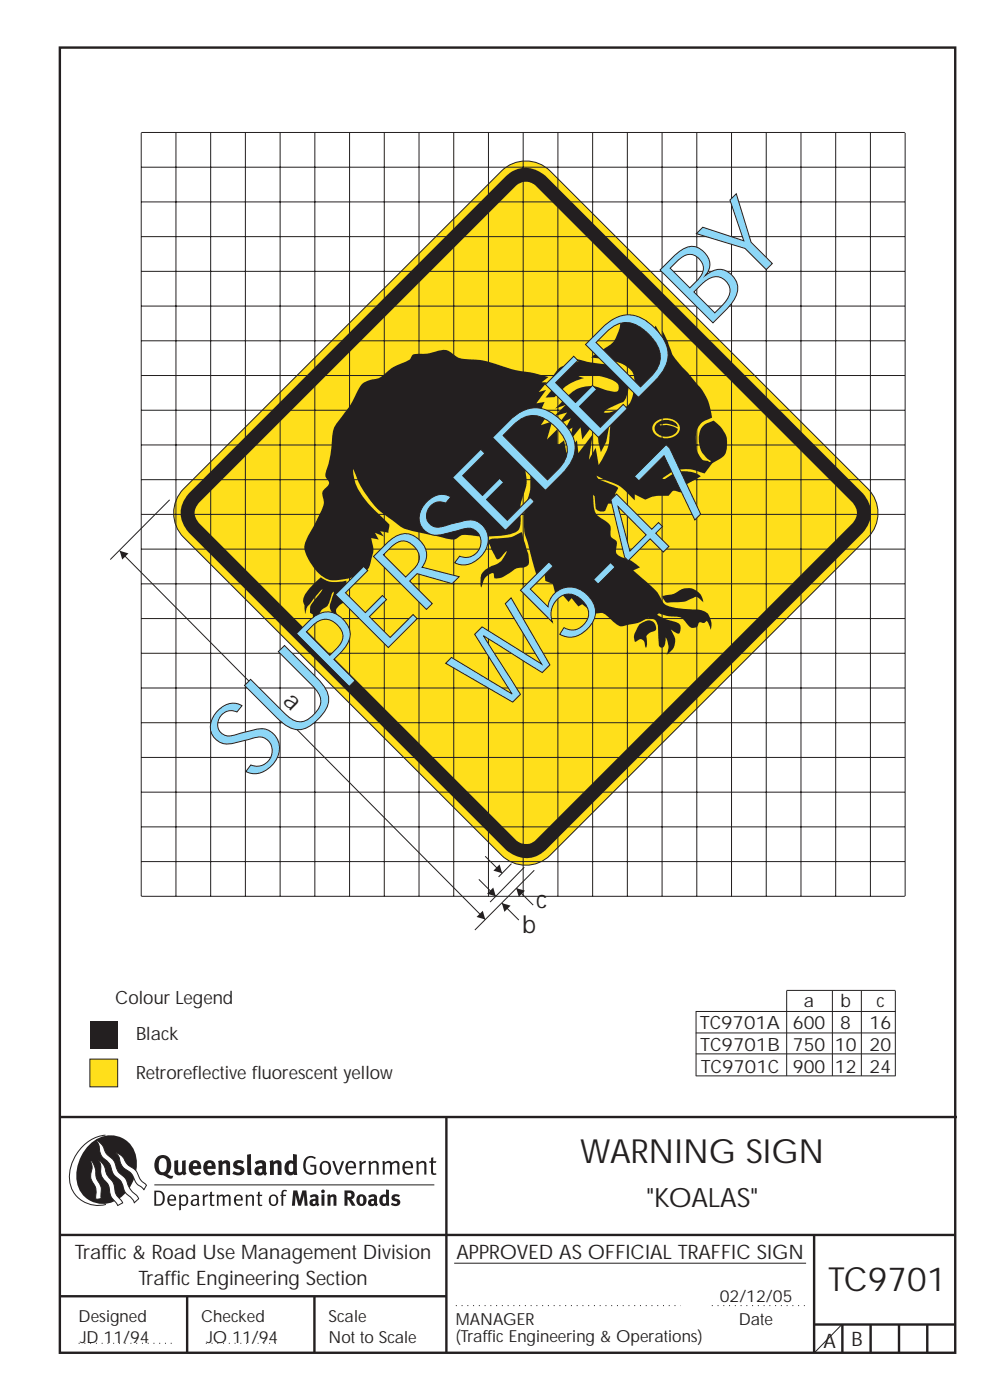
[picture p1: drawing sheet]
<svg xmlns="http://www.w3.org/2000/svg" width="210mm" height="297mm" viewBox="0 0 210 297" stroke-linecap="round" stroke-linejoin="round" font-family="sans-serif">
<g fill="none" stroke="#231f20" stroke-width=".51">
<path d="M12.7 10.1h189.9v276.9h-189.9zM12.7 237h190.3M94.7 236.9v50.1M12.7 262h190M12.7 275h82M39.7 275v12M66.7 275v12M172.7 262v25M172.7 281h30M178.7 281v6M184.7 281v6M190.7 281v6"/>
<path d="M196.7 281v6"/>
</g>
<path d="M96.3 268h74.7" fill="none" stroke="#231f20" stroke-width=".21"/>
<path d="M96.7 277h47.7M151 277h19.7M16.7 285h20.3M43.7 285h15" fill="none" stroke="#231f20" stroke-width=".21" stroke-dasharray=".2 1" stroke-linecap="butt"/>
<path d="M19.1 216.5h5.9v5.9h-5.9z" fill-rule="evenodd" fill="#231f20"/>
<path d="M19.1 224.7h5.9v5.9h-5.9z" fill-rule="evenodd" fill="#ffdf1b" stroke="#231f20" stroke-width=".21"/>
<path d="M25.4 116.9l77.5 78.2" fill="none" stroke="#231f20" stroke-width=".21"/>
<g fill="#231f20">
<path d="M25.4 116.9l1.8 .5-1.3 1.3z"/>
<path d="M101.1 194.5l1.3-1.3 .5 1.9z"/>
</g>
<path d="M36 106l-12.6 12.7M101.6 186.5l3.6 3.6M108.5 183.2l-2.7 2.8M111.2 184l-7.2 7.4M113.3 184.6l-12.6 12.7" fill="none" stroke="#231f20" stroke-width=".21"/>
<path d="M103.3 189.6l1.3-1.3 .6 1.8z" fill="#231f20"/>
<path d="M102.9 181.6l3.6 3.6" fill="none" stroke="#231f20" stroke-width=".21"/>
<path d="M104.7 184.7l1.3-1.3 .5 1.8z" fill="#231f20"/>
<path d="M106.5 191.6l3.6 3.6" fill="none" stroke="#231f20" stroke-width=".21"/>
<path d="M106.5 191.6l1.8 .5-1.3 1.3z" fill="#231f20"/>
<path d="M109.5 188.4l3.6 3.6" fill="none" stroke="#231f20" stroke-width=".21"/>
<path d="M109.5 188.4l1.9 .6-1.4 1.3z" fill="#231f20"/>
<path d="M106.4 36.3a7.3 7.3 0 0 1 10.3 0l67.4 67.4a7.3 7.3 0 0 1 0 10.3l-67.4 67.4a7.3 7.3 0 0 1-10.3 0l-67.4-67.4a7.3 7.3 0 0 1 0-10.3z" fill-rule="evenodd" fill="#ffdf1b" stroke="#231f20" stroke-width=".21"/>
<path d="M107.4 37.3a5.9 5.9 0 0 1 8.3 0l67.3 67.3a5.9 5.9 0 0 1 0 8.4l-67.3 67.4a5.9 5.9 0 0 1-8.3-.1l-67.3-67.3a5.8 5.8 0 0 1 0-8.3z" fill-rule="evenodd" fill="#231f20"/>
<path d="M109.6 39.3a3 3 0 0 1 3.9 0l67.3 67.3a3.1 3.1 0 0 1 0 4.4l-67.3 67.4a3.1 3.1 0 0 1-3.9-.1l-67.3-67.3a2.98 2.98 0 0 1 0-4.4z" fill-rule="evenodd" fill="#ffdf1b"/>
<path d="M139.2 90a3 3 0 0 1 4.5 .2l.1 .4a5.3 5.3 0 0 0-3.9-.5l.2 .2 1.2-.1 1 .1 1.5 .7a2.65 2.65 0 0 1-4.2 1.1 1.45 1.45 0 0 1-.4-2.1zM139 89.5a1.87 1.87 0 0 0-.5 2 1.87 1.87 0 0 0 1.5 1.3 3.2 3.2 0 0 0 4.1-1.5 2.16 2.16 0 0 0-2.1-2.5 3.7 3.7 0 0 0-3 .7zM76.7 81.6a5.9 5.9 0 0 1 3.4-1.3l.9-.5a11.8 11.8 0 0 1 5.3-3.2 1.78 1.78 0 0 0 1.1-1.2l.7-.3a12.5 12.5 0 0 0 5.3-.8 3.1 3.1 0 0 1 3.1 1.1 6.3 6.3 0 0 0 3.9 .9 25.3 25.3 0 0 1 7.5 1.8l2.1 .6 2.9 .4 3.4 .9-1.4 1.1h1.1l-1.7 2.1 1.5-.5-2 2.9 1.7-.3-1.4 3.2 2.4-1-1.8 2.7 2.4-.8-1.1 3.8 2.2-2.2v3.5l1.5-1.1 .4 2.7 2.3-2.7 .3 2.7 3-4-.8 5.5 1.5-2.6 .6 3.7 1.4-2.5 .7-2 .4-5.4-.9 4.9-1.1 2.2-.5-2-.2-3.5-1.3 .1-2 2.7-.4-2.6-2.4 3.1 .8-3-2.1 1.3 1.7-3.3-2.7 1.4 1.9-2.6-2.7 .8 2.4-2.4-2.2 .8 .5-.5a14 14 0 0 1 4.8-4 6.6 6.6 0 0 1 5.4 .5l1.7 .4a.93 .93 0 0 0 1-.4 .93 .93 0 0 0-.1-1.1 7.2 7.2 0 0 0-4.7-1.9l-2.5-.1-1.2 .2 1.2 .4-2.1 .7-1.2 .7-3 2.6-1.9 .1 2-2.5h-1.1l1.3-1.2-1-.2 1.4-2a3.9 3.9 0 0 1 2.7-1.2l1.7-.4-1-.6 5.5 .9a8.4 8.4 0 0 1 5.9 2.3 7.5 7.5 0 0 1-.8 5.7l-3.2 1.6-1 .8h1.2l2.9-1a2.82 2.82 0 0 0 2-2.6 8.5 8.5 0 0 0 0-4.8 8.2 8.2 0 0 0-5.8-2.9l-3-.4 2.3-1.5a6.6 6.6 0 0 0 3.9-6.1l.3-.8 1.1 .6 .9-.8 1.3 1.2 .2-.9 1.5 1.7 .1-1.3 1.8 1.8 .3-.6 1.4 2.5v-1.6l1.3 3a11.5 11.5 0 0 0 3.8 5.8l1.9 2.2a12.1 12.1 0 0 1 3.5 7.6 4.3 4.3 0 0 0-3.3 2.9l-.1 .9a6.1 6.1 0 0 0 1.4 5.1l1.6 .5 .3-.2a5.3 5.3 0 0 1-1.8-7.4l.7-.5 1.6-.7 .4 .4a5.5 5.5 0 0 1 2 6.8l-.8 .8-1.9 1.1-1.6 2.1-.6-.1a8.1 8.1 0 0 0-6.2-.3l-2.3 1.6a1.36 1.36 0 0 0 1.5-.6 5.7 5.7 0 0 1 6.7 .1l-3.1 1.7-.3 1.1-.4 .5h-.7a1.58 1.58 0 0 0-1.5-.1l-.8 .9h-2.8l-2.1 .8-2.3-1.1v1.3a12 12 0 0 0-5.2-4l-2.9-1.3 .2 .3a4 4 0 0 0 2.2 1.2l1.8 .8 .4 .3v.2l-.6 1.2 .2 .6-.7 1.3-1 .1-.6 1.5-.6 .1a1.38 1.38 0 0 1-1.4-.7l-.3-2.5-.4-.4a8.2 8.2 0 0 0 1 4.4l1.9 1.3a1.86 1.86 0 0 1 .9 2.2 1.56 1.56 0 0 0 1.2 1.9 2.32 2.32 0 0 1 0 2 1.33 1.33 0 0 0 1 1.4 8.1 8.1 0 0 1 4.1 2.3l-1.5 .6 1.3 1.1a20.9 20.9 0 0 1 4.3 4.3 3.2 3.2 0 0 0 3.1 2.5l3.6 .4a4.3 4.3 0 0 1 3.7 1.1 3.7 3.7 0 0 1 .4 3.2l-.5-1.6-.3-.3-.2 .2a1.36 1.36 0 0 1-1.4 .1l-.2 .5a1.24 1.24 0 0 1-1.1 .7 1.24 1.24 0 0 1-1.1-.7 2.97 2.97 0 0 0-3.4-1.7l-1.5-.3-1.2-.4-.4 .3a11.3 11.3 0 0 0 4 1.6 1.48 1.48 0 0 1 .6 2.4l-.5-.1-1.2-.8 .3 .5a3.2 3.2 0 0 1-1.2 4.9 3.6 3.6 0 0 0-.2-3.7v.9a1.08 1.08 0 0 1-1 1.3 1.45 1.45 0 0 1-.5-1.6l-.1-2.8a1.82 1.82 0 0 0-1-1.7 1.82 1.82 0 0 0-2 .2 14.9 14.9 0 0 1-4.4 1.3 3.4 3.4 0 0 1-2.8-1.5l-.9-.9a3.4 3.4 0 0 0-2.3-.3l-2.7-1.9-.8 .5-1.4-1.8-.7 .8-2.1-2.4-.7 .5-.3-1.2a.93 .93 0 0 0-1-1l-.8-.4-.2-1.6-1.6 .8-1.9-7a14.3 14.3 0 0 1 .3-10.6l.2-1.5v-4.3l-1.1 .3a8.8 8.8 0 0 1-.7 6.5l-.3 2 .1 2.3a3 3 0 0 1-1.1 2.8 20.5 20.5 0 0 1-9.4 .7l-1.2-.1a2.56 2.56 0 0 0-2.2 .9 12.6 12.6 0 0 1-4.3-.7l-1.6-.4a21.3 21.3 0 0 1-5.7-1.6l-1.7-1.2a20.9 20.9 0 0 1-8.4-11 9.9 9.9 0 0 0 2.8 6.8l4.9 4.9v.2l-.2 1.6-1.8-.3 .8 1.1-1.9-.8 .8 1.5-1.6-.4 .1 .5a6.1 6.1 0 0 1-.1 4.5 2.86 2.86 0 0 1-2.5 2.7 11.1 11.1 0 0 1-6.5 1.2 10 10 0 0 1-5.2-6.8 13.7 13.7 0 0 1 2.3-5.1l1.1-2.2a4.1 4.1 0 0 0 .5-4 1.74 1.74 0 0 1 .9-1.6 1.01 1.01 0 0 0 0-1.7 2.78 2.78 0 0 1 .2-2.7l.8-3.9a9 9 0 0 1 1.3-5.5l1.4-1.8a18.1 18.1 0 0 0 3-5zM140.5 126.5l.4-.2a5.4 5.4 0 0 0 3.6-1.2 3.3 3.3 0 0 1 4.7 2.7l-.9-.8a.99 .99 0 0 0-1.4-.1 9.1 9.1 0 0 1-5 .9 1.35 1.35 0 0 1-1.4-1.3zM135.6 132.5a2.33 2.33 0 0 1 3.2-.4 1.1 1.1 0 0 1 .4 1.2 1.1 1.1 0 0 1-1 .8l-.6 .3a.86 .86 0 0 0-.4 1.2l.1 1-.3 .8-.2-.6a.98 .98 0 0 0-.6-1.1 .98 .98 0 0 0-1.2 .3l-.3 .2a3.3 3.3 0 0 1 .6-3.2zM103.5 114.7l.8 2 1.1 1.9a1.18 1.18 0 0 0 1.2-.7l1-1a4.3 4.3 0 0 1-3.3 3.2 3.2 3.2 0 0 0-2.4 3.7l.2 .9 .2-.6a2.89 2.89 0 0 1 2.3-2.5l.1 .1 .1 .8a1.3 1.3 0 0 0 1.5 .1l1.4-.8a4.9 4.9 0 0 1 3.1-1.4 1.38 1.38 0 0 0 1.4-1.9l-.1-.9-1.4-4.7a8.7 8.7 0 0 1-5.6 1.3l-.7 .1zM66.4 124a5.6 5.6 0 0 0-2.1 3.7l.3 .7 .2 1.9 .4-1.5 2.7-3.3 .5-.5-1.1 1.6a5.4 5.4 0 0 0-1.5 2.6v.7l.6 .5 .1 1 .6 .9a3.9 3.9 0 0 1 1.9-3.4 3.8 3.8 0 0 0 1.3-2.7l.5-.7-.3 1.1a4.4 4.4 0 0 0-.4 2.8l.5 .7 1.1 .9-.1-.4a1.57 1.57 0 0 1 .6-2.4 1.26 1.26 0 0 0 .8-1.7 1.74 1.74 0 0 1 .5-1.6v-1.7a5.9 5.9 0 0 1-5.5-.7z" fill-rule="evenodd" fill="#231f20"/>
<g fill="none" stroke="#231f20" stroke-width=".21">
<path d="M30 28.2v161.9M30 28.1h161.9M30 35.5h161.9M37.3 28.2v161.9M44.7 28.2v161.9M52.1 28.2v161.9M59.4 28.2v161.9M66.8 28.2v161.9M74.2 28.2v161.9M81.5 28.2v161.9M88.9 28.2v161.9M96.2 28.2v161.9"/>
<path d="M103.6 28.2v161.9M111 28.2v161.9M118.3 28.2v161.9M125.7 28.2v161.9M133.1 28.2v161.9M140.4 28.2v161.9M147.8 28.2v161.9M155.2 28.2v161.9M162.5 28.2v161.9M169.9 28.2v161.9M177.3 28.2v161.9M184.6 28.2v161.9"/>
<path d="M192 28.2v161.9M30 42.8h161.9M30 50.2h161.9M30 57.6h161.9M30 64.9h161.9M30 72.3h161.9M30 79.7h161.9M30 87h161.9M30 94.4h161.9M30 101.8h161.9M30 109.1h161.9M30 116.5h161.9"/>
<path d="M30 123.9h161.9M30 131.2h161.9M30 138.6h161.9M30 146h161.9M30 153.3h161.9M30 160.7h161.9M30 168.1h161.9M30 175.4h161.9M30 182.8h161.9M30 190.1h161.9M147.6 214.6h42.4M147.6 219.1h42.4"/>
<path d="M147.6 214.6v13.6M166.8 210.1h23.1M166.9 210.2v18M176.6 210.2v18M182.7 210.2v18M189.9 210.2v18M147.6 223.6h42.4M147.6 228.2h42.4"/>
</g>
<g fill="#231f20">
<path d="M64.9 245.6a1.61 1.61 0 0 1 2.1 0l-.2 .3a1.17 1.17 0 0 0-1.4-.2 1.17 1.17 0 0 0-.6 1.3 1.42 1.42 0 0 0 1.2 1.8l.7-.1v-1.2h-.8l-.1-.4h1.3v1.8a1.82 1.82 0 0 1-2.2 0 1.82 1.82 0 0 1-.6-2.1l.2-.7z" fill-rule="evenodd"/>
<path d="M68.2 246.5a1.77 1.77 0 0 0 .4 2.7 1.39 1.39 0 0 0 1.4-.5 1.39 1.39 0 0 0 .2-1.5 1.19 1.19 0 0 0-2-.7zM68.5 246.8a.83 .83 0 0 1 1 .1 .83 .83 0 0 1 .2 .9 .75 .75 0 0 1-.6 1.1 .75 .75 0 0 1-.8-.9v-.9z" fill-rule="evenodd"/>
<path d="M70.5 246.3h.4l.8 2.4 .8-2.4h.5l-1.1 2.9h-.4z" fill-rule="evenodd"/>
<path d="M73.6 246.7a1.74 1.74 0 0 0 .5 2.5l.9-.1 .5-.2-.2-.3a.89 .89 0 0 1-1.1 .2 .89 .89 0 0 1-.4-1h1.7a1.15 1.15 0 0 0-.4-1.4 1.15 1.15 0 0 0-1.5 .3zM74 246.8a.67 .67 0 0 1 .8-.1 .67 .67 0 0 1 .3 .8h-1.3z" fill-rule="evenodd"/>
<path d="M76.2 246.4l.4-.1 .1 .4 .5-.4h.5l-.2 .5a.61 .61 0 0 0-.8 .6v1.8h-.4z" fill-rule="evenodd"/>
<path d="M78.1 246.4l.5-.1 .1 .4a.89 .89 0 0 1 .9-.4 .89 .89 0 0 1 .7 .7v2.2h-.4v-2.2l-.1-.2-.3-.1-.8 .3v2.2h-.4z" fill-rule="evenodd"/>
<path d="M81.1 246.4l.4-.1 .1 .4a.83 .83 0 0 1 .8-.4 .83 .83 0 0 1 .7 .4 .86 .86 0 0 1 .9-.4 .86 .86 0 0 1 .7 .7v2.2h-.4l-.1-2.4a.5 .5 0 0 0-.8 .1l-.2 .2v2.1h-.5v-2.3l-.4-.2-.7 .3v2.2h-.4z" fill-rule="evenodd"/>
<path d="M85.7 246.7a1.74 1.74 0 0 0 .5 2.5l.9-.1 .5-.2-.2-.3a.89 .89 0 0 1-1.1 .2 .89 .89 0 0 1-.4-1h1.7a1.15 1.15 0 0 0-.5-1.4 1.15 1.15 0 0 0-1.4 .3zM86 246.8a.67 .67 0 0 1 .9-.1 .67 .67 0 0 1 .3 .8h-1.3z" fill-rule="evenodd"/>
<path d="M88.3 246.4l.4-.1 .1 .4a.89 .89 0 0 1 .9-.4 .89 .89 0 0 1 .7 .7v2.2h-.4v-2.2l-.1-.2-.3-.1-.8 .3v2.2h-.4z" fill-rule="evenodd"/>
<path d="M91.5 245.6l.4-.1v.8h.7l-.2 .4h-.5v2.1l.1 .1h.5l.1 .3a.71 .71 0 0 1-1.2-.6v-1.9h-.3v-.4h.3z" fill-rule="evenodd"/>
<path d="M37 246.3l.8-.2v2a.46 .46 0 0 0 .2 .6 .46 .46 0 0 0 .6-.2v-2.2l.8-.2v2.4l.2 .5-.6 .3-.2-.3a1.03 1.03 0 0 1-1.2 .3 1.03 1.03 0 0 1-.6-1.1z" fill-rule="evenodd"/>
<path d="M40.4 246.5a1.64 1.64 0 0 0 0 2.3 1.64 1.64 0 0 0 2.3 .1l-.4-.4a.78 .78 0 0 1-.9 .2 .78 .78 0 0 1-.5-.7h1.8a1.37 1.37 0 0 0-.6-1.7 1.37 1.37 0 0 0-1.7 .2zM41 246.9a.48 .48 0 0 1 .7-.1 .48 .48 0 0 1 .2 .6h-1z" fill-rule="evenodd"/>
<path d="M43.5 246.5a1.65 1.65 0 0 0-.2 2 1.65 1.65 0 0 0 1.9 .7l.5-.3-.3-.4a.78 .78 0 0 1-.9 .3 .78 .78 0 0 1-.5-.8h1.8a1.37 1.37 0 0 0-.6-1.7 1.37 1.37 0 0 0-1.7 .2zM44.1 246.9a.48 .48 0 0 1 .6-.1 .48 .48 0 0 1 .2 .6h-.9z" fill-rule="evenodd"/>
<path d="M46.3 246.3l.7-.2 .1 .4a.95 .95 0 0 1 1-.3 .95 .95 0 0 1 .7 .8v2.3h-.8v-2.3l-.3-.2-.5 .3v2.2h-.8z" fill-rule="evenodd"/>
<path d="M49.7 246.5a1.73 1.73 0 0 1 2-.1l-.2 .5-.6-.2a.42 .42 0 0 0-.6 .3l.2 .2a1.23 1.23 0 0 1 1.4 1.1 1.47 1.47 0 0 1-2.3 .9l-.3-.2 .3-.6 .7 .3a.47 .47 0 0 0 .7-.3 .87 .87 0 0 0-1-.5l-.4-.2-.1-.4z" fill-rule="evenodd"/>
<path d="M54.1 246.5l.3 .6 .3-.2a.62 .62 0 0 1 .9 .1v.4a1.21 1.21 0 0 0-1.3 .3 1.21 1.21 0 0 0-.2 1.3 1.19 1.19 0 0 0 1.7 0l.5 .4 .4-.5-.3-.3v-1.4a.96 .96 0 0 0-1.3-1.1zM55 248l.6-.1v.7a.43 .43 0 0 1-.6 .1 .43 .43 0 0 1 0-.7z" fill-rule="evenodd"/>
<path d="M57.2 246.3l.7-.2 .1 .4a.95 .95 0 0 1 1-.3 .95 .95 0 0 1 .7 .8v2.3h-.8v-2.3l-.3-.2-.5 .3v2.2h-.8z" fill-rule="evenodd"/>
<path d="M62.2 244.8v1.5a1.29 1.29 0 0 0-1.4 .2 1.29 1.29 0 0 0-.5 1.3 1.24 1.24 0 0 0 .5 1.3 1.24 1.24 0 0 0 1.5 0l.1 .2h.7l-.1-4.4zM61.5 246.9l.4-.1 .3 .2v1.5l-.3 .1a.48 .48 0 0 1-.6-.4 1.52 1.52 0 0 1 .2-1.3z" fill-rule="evenodd"/>
<path d="M52.4 245l.8-.2 .2 4.5h-.8l-.1-.2z" fill-rule="evenodd"/>
</g>
<path d="M22.4 240.8a9 9 0 0 0-7.4 10.9 6.2 6.2 0 0 0 7.5 3.8M32.7 251.4h59.4" fill="none" stroke="#231f20" stroke-width=".21"/>
<path d="M19.1 242.7a5.7 5.7 0 0 1 6.5-1.4 5.7 5.7 0 0 1 3.4 5.7 8.6 8.6 0 0 1-6.2 8.3 5.7 5.7 0 0 1-6.5-7 9.9 9.9 0 0 1 2.8-5.6z" fill-rule="evenodd" fill="#231f20"/>
<path d="M24.4 244.5a3.1 3.1 0 0 1 2.3 2.2l.8 .7a3.2 3.2 0 0 1 2 2.4l.4 .6 1.2 1.1-.6 .9-.2-.3a3.5 3.5 0 0 1-1.9-2.1 3.8 3.8 0 0 0-2.1-2.2 3.5 3.5 0 0 1-1-2.2zM20.4 241.9a3.4 3.4 0 0 1 1.9 2.4l.7 .9a3.3 3.3 0 0 1 1.7 2.6 4.4 4.4 0 0 0 1.7 2l.3 .3a6.1 6.1 0 0 0 2.5 3.7l.2 .5-.9 .9a6.1 6.1 0 0 0-1.9-2.3l-.4-.7a3.6 3.6 0 0 0-1.9-2.8l-.6-1a3.6 3.6 0 0 0-1.9-2.8 3.7 3.7 0 0 1-.8-2.4zM21 246.1a3.4 3.4 0 0 1 1.5 2.7l.6 1a3.8 3.8 0 0 1 1.4 3.1l.3 .7 1.2 1.6-1 .5-.5-.7a3.2 3.2 0 0 1-1.3-2.8 4.3 4.3 0 0 0-1.4-2.2 4.7 4.7 0 0 1-.5-3zM19.2 246.1a5.1 5.1 0 0 1 1.2 3.7l.3 .7a3.1 3.1 0 0 1 .7 2.9l.1 .9-1.1 .2-.1-.8a3.5 3.5 0 0 0-.9-3.3 3.6 3.6 0 0 1 .1-2.5z" fill-rule="evenodd" fill="#fff" stroke="#231f20" stroke-width=".21"/>
<g fill="#231f20">
<path d="M33.4 245.5a2.51 2.51 0 0 0 .4 3.7l.8 .1a2.78 2.78 0 0 0 2 .7l.2-.6h-.6l-.7-.3a2.56 2.56 0 0 0 0-3.8 1.83 1.83 0 0 0-2.1 .2zM34 245.8a.87 .87 0 0 1 1 .1 .87 .87 0 0 1 .4 .9v.4a1.17 1.17 0 0 1-.9 1.5l-.3-.1a2.38 2.38 0 0 1-.2-2.8z" fill-rule="evenodd"/>
<path d="M33.1 252.9v2.6a1.12 1.12 0 0 0 1.2-.3 1.12 1.12 0 0 0 .2-1.2l-.1-.5-.3-.5zM32.7 252.6h1.1a1.67 1.67 0 0 1 1.2 1.6 1.67 1.67 0 0 1-1.3 1.6h-1zM36.1 253.9l-.2 .5h1.1a.55 .55 0 0 0-.3-.6 .55 .55 0 0 0-.6 .1zM35.8 253.7a.95 .95 0 0 1 1.2-.1 .95 .95 0 0 1 .4 1.1h-1.5a.72 .72 0 0 0 .4 .8 .72 .72 0 0 0 .9-.2l.1 .3a1.15 1.15 0 0 1-1.5 0 1.15 1.15 0 0 1-.2-1.5zM38.4 254.1v1.1a.7 .7 0 0 0 .9 .2 .7 .7 0 0 0 .2-.9 .61 .61 0 0 0-.4-.7 .61 .61 0 0 0-.7 .3zM38 253.5l.3-.1 .1 .4a.95 .95 0 0 1 1.2-.2 .95 .95 0 0 1 .3 1.2 .92 .92 0 0 1-.5 .9 .92 .92 0 0 1-1-.1v1.1l-.4 .1zM40.9 254.8a.5 .5 0 0 0 .2 .8 .5 .5 0 0 0 .7-.4v-.6zM40.5 253.7a1 1 0 0 1 1.7 .3v1.4l.2 .2-.2 .3-.3-.4a.78 .78 0 0 1-1.4 0 .78 .78 0 0 1 .8-1.1h.5a.58 .58 0 0 0-.3-.7 .58 .58 0 0 0-.7 .2zM43 253.5l.3-.1 .1 .4 .3-.3 .5-.1-.2 .4a.52 .52 0 0 0-.6 .5v1.5h-.4zM44.6 252.9l.4-.1-.1 .7h.6l-.1 .2h-.5v1.5a.35 .35 0 0 0 .6 .3v.3a.57 .57 0 0 1-.6 .1 .57 .57 0 0 1-.3-.6v-1.6h-.3v-.2h.3zM45.9 253.5l.4-.1 .1 .4 .2-.2a.64 .64 0 0 1 1 .2 .7 .7 0 0 1 .8-.4 .7 .7 0 0 1 .5 .6v1.8h-.4v-1.7l-.2-.4-.7 .4v1.7h-.3v-1.7a.38 .38 0 0 0-.3-.4 .38 .38 0 0 0-.5 .2l-.1 .2v1.7h-.4zM50.2 253.9l-.2 .5h1.1a.55 .55 0 0 0-.2-.6 .55 .55 0 0 0-.7 .1zM49.9 253.7a.95 .95 0 0 1 1.2-.1 .95 .95 0 0 1 .4 1.1h-1.5a.72 .72 0 0 0 .4 .8 .72 .72 0 0 0 .9-.2l.1 .3a1.15 1.15 0 0 1-1.5 0 1.15 1.15 0 0 1-.2-1.5zM52.1 253.5l.3-.1 .1 .4a.72 .72 0 0 1 .8-.4 .72 .72 0 0 1 .6 .6v1.8h-.4v-1.6a.45 .45 0 0 0-.3-.5 .45 .45 0 0 0-.5 .2l-.2 .2v1.7h-.3zM54.7 252.9l.4-.1v.7h.6l-.1 .2h-.5v1.5a.35 .35 0 0 0 .5 .3v.3a.57 .57 0 0 1-.6 .1 .57 .57 0 0 1-.3-.6v-1.6h-.3v-.2h.3zM57.6 253.8l-.2 .8a.65 .65 0 0 0 .3 .8 .65 .65 0 0 0 .8-.2l.1-.1a.93 .93 0 0 0-.7-1.4zM57.3 253.7a1.12 1.12 0 0 1 1.4 0 1.12 1.12 0 0 1 .2 1.5 1.01 1.01 0 0 1-1.2 .6 1.01 1.01 0 0 1-.7-1.2zM59.9 252.6l.5-.2 .5 .1-.2 .3-.3-.1-.3 .2v.6h.6l-.1 .2h-.5v2.1h-.4v-2.1h-.2v-.2h.2zM62.2 252.5l-.3 3.3h.7l.1-2.3 .6 2.3h.5l.7-2.3 .1 2.3h.7l-.3-3.3h-.9l-.5 2.2-.5-2.2zM65.7 253.7l.3 .4a.51 .51 0 0 1 .5-.3 .51 .51 0 0 1 .4 .4v.1a.88 .88 0 0 0-1.1 .3 .88 .88 0 0 0 .2 1.2 .9 .9 0 0 0 1.1-.2l.3 .3 .4-.4-.3-.3v-1a.87 .87 0 0 0-.4-.9 .87 .87 0 0 0-1 .2zM66.4 254.8l.5-.1v.6l-.1 .1h-.3l-.2-.2zM68.2 253.4v2.4h.6v-2.5zM68.1 252.7a.4 .4 0 0 0 .8 0 .4 .4 0 0 0-.8 0zM69.4 253.5l.1 2.3h.6v-1.7a.33 .33 0 0 1 .4-.2 .33 .33 0 0 1 .2 .3v1.6h.7v-1.8a.75 .75 0 0 0-.6-.6 .75 .75 0 0 0-.8 .2v-.3zM73.1 252.5v3.3h.6v-1.4l.3 .3 .7 1.1h.7l-.9-1.4a.94 .94 0 0 0 .7-1 .94 .94 0 0 0-.9-.9zM73.7 253.1a.51 .51 0 0 1 .7 .1 .51 .51 0 0 1-.1 .7h-.6zM75.9 253.7a1.19 1.19 0 0 0-.1 1.7 1.19 1.19 0 0 0 1.7 0 1.19 1.19 0 0 0 0-1.6 1.19 1.19 0 0 0-1.6-.1zM76.5 253.9l.2-.1a.99 .99 0 0 1 0 1.6 1.06 1.06 0 0 1-.2-1.5zM78.1 253.7l.3 .4a.51 .51 0 0 1 .5-.3 .51 .51 0 0 1 .4 .4v.1a.88 .88 0 0 0-1.1 .3 .88 .88 0 0 0 .2 1.2 .9 .9 0 0 0 1.1-.2l.3 .3 .4-.4-.2-.3v-1a.87 .87 0 0 0-.5-.9 .87 .87 0 0 0-1 .2zM78.9 254.8l.4-.1v.6l-.1 .1h-.3l-.2-.2zM81.9 252.3v1.2a1.2 1.2 0 0 0-1.4 .6 1.2 1.2 0 0 0 .2 1.4l.5 .3 .8-.1v.1h.6l-.1-3.4zM81.4 253.9l.5 .1-.1 1.2a.46 .46 0 0 1-.5 0 .46 .46 0 0 1-.2-.6zM83.3 253.5a.79 .79 0 0 0-.2 1 .79 .79 0 0 0 1 .4 .33 .33 0 0 1 0 .5 .33 .33 0 0 1-.5-.1l-.5-.2-.2 .5a1.15 1.15 0 0 0 1.2 .3 1.15 1.15 0 0 0 .8-1 1.49 1.49 0 0 0-1.2-.8 .4 .4 0 0 1 .3-.3 .4 .4 0 0 1 .4 .1l.2 .1 .2-.4a1.47 1.47 0 0 0-1.5-.1z" fill-rule="evenodd"/>
</g>
<path d="M178.5 281l-5.7 5.9" fill="none" stroke="#231f20" stroke-width=".21"/>
<g font-size="22.4" fill="#8dd7f7">
<text x="105.5" y="152.2" transform="rotate(-45 105.5 152.2)">W5-47</text>
<text x="53.5" y="166.2" transform="rotate(-45 53.5 166.2)">SUPERSEDED BY</text>
</g>
<g font-size="7.1" fill="#231f20">
<text x="123.1" y="246.8">WARNING SIGN</text>
<text x="175.7" y="274">TC9701</text>
</g>
<text font-size="5.6" fill="#231f20" x="137.1" y="256.1">&quot;KOALAS&quot;</text>
<g font-size="5.2" fill="#231f20">
<text x="59.8" y="148.9" transform="rotate(45 59.8 148.9)">a</text>
<text x="113.7" y="192.6">c</text>
<text x="110.7" y="198">b</text>
</g>
<g font-size="4.2" fill="#231f20">
<text x="15.9" y="267">Traffic &amp; Road Use Management Division</text>
<text x="96.8" y="267">APPROVED AS OFFICIAL TRAFFIC SIGN</text>
<text x="29.4" y="272.6">Traffic Engineering Section</text>
<text x="174.7" y="286">A</text>
<text x="180.6" y="285.6">B</text>
</g>
<g font-size="3.9" fill="#231f20">
<text x="24.4" y="213">Colour Legend</text>
<text x="170.5" y="213.6">a</text>
<text x="178.3" y="213.6">b</text>
<text x="185.9" y="213.6">c</text>
<text x="28.9" y="220.7">Black</text>
<text x="148.5" y="218.3">TC9701A</text>
<text x="168.2" y="218.3">600</text>
<text x="178.2" y="218.3">8</text>
<text x="184.5" y="218.3">16</text>
<text x="148.5" y="223">TC9701B</text>
<text x="148.6" y="227.7">TC9701C</text>
<text x="168.2" y="222.9">750</text>
<text x="168.2" y="227.6">900</text>
<text x="177.1" y="222.9">10</text>
<text x="177.1" y="227.6">12</text>
<text x="184.5" y="222.9">20</text>
<text x="184.5" y="227.6">24</text>
<text x="28.9" y="228.9">Retroreflective fluorescent yellow</text>
</g>
<g font-size="3.5" fill="#231f20">
<text x="16.7" y="280.4">Designed</text>
<text x="42.7" y="280.4">Checked</text>
<text x="69.7" y="280.4">Scale</text>
<text x="96.7" y="281">MANAGER</text>
<text x="152.7" y="276.2">02/12/05</text>
<text x="156.7" y="281">Date</text>
<text x="17" y="284.8">JD 11/94</text>
<text x="43.8" y="284.8">JO 11/94</text>
<text x="69.7" y="285">Not to Scale</text>
<text x="96.7" y="284.7">(Traffic Engineering &amp; Operations)</text>
</g>
</svg>
